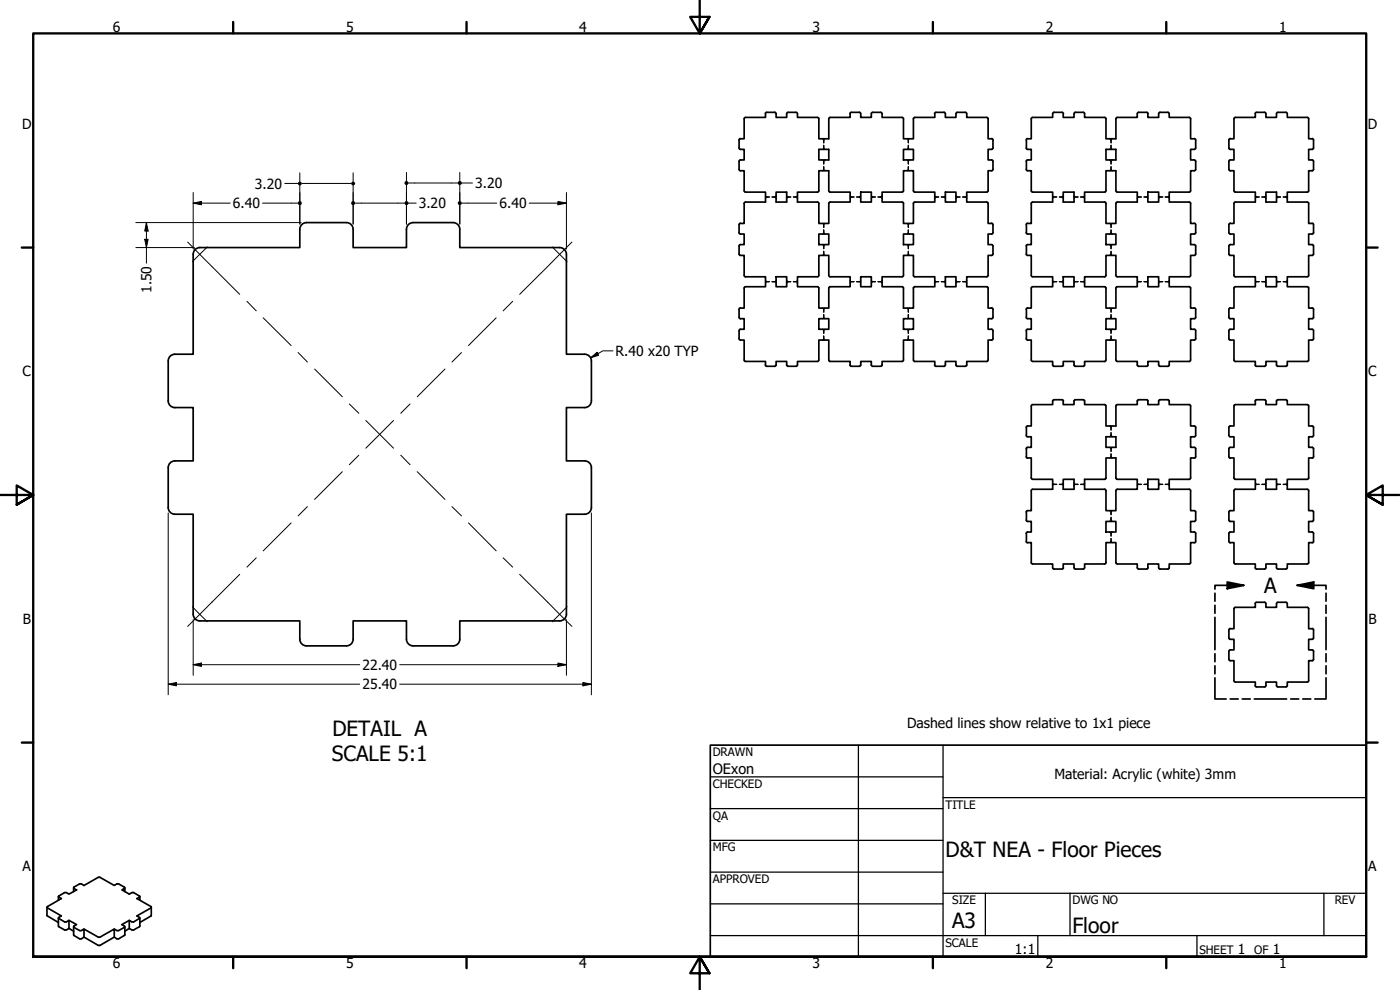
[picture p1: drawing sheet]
<svg xmlns="http://www.w3.org/2000/svg" width="420mm" height="297mm" viewBox="0 0 420 297" stroke-linecap="round" stroke-linejoin="round" font-family="sans-serif">
<!-- layer: Hidden (ANSI) -->
<g fill="none" stroke="#000" stroke-width=".38">
<path d="M229.7 58.7l.1 .2M229.8 59.4l-.1 .1M229.9 59l.2 .1M230.1 59.1h.8M230.1 59.1l-.2 .1M231.7 59.1h.8M232.5 59.1l.2 .1M232.7 59l-.2 .1M232.9 59.4v.1M232.9 58.7v.2M236.1 58.7l.1 .2M236.2 59.4l-.1 .1"/>
<path d="M236.3 59l.2 .1M236.5 59.1h.8M236.5 59.1l-.2 .1M238.1 59.1h.8M238.9 59.1l.2 .1M239.1 59l-.2 .1M239.3 59.4v.1M239.3 58.7v.2M246.8 48l.2 .1M246.8 41.6l.2 .1M247 51.2h-.2M247 44.8h-.2"/>
<path d="M247.1 48.2l.1 .2M247.1 41.8l.1 .2M247.2 42v.8M247.2 43.6v.8M247.2 48.4v.8M247.2 50v.8M247.2 50.8l.1 .2M247.2 44.4l.1 .2M247.2 50.8l-.1 .2M247.2 44.4l-.1 .2M247.3 41.8l-.1 .2M247.3 48.2l-.1 .2"/>
<path d="M247.5 51.2h.1M247.5 44.8h.1M247.6 41.6l-.1 .1M247.6 48l-.1 .1M255.1 58.7l.1 .2M255.2 59.4l-.1 .1M255.3 59l.2 .1M255.5 59.1h.8M255.5 59.1l-.2 .1M257.1 59.1h.8M257.9 59.1l.2 .1M258.1 59l-.2 .1"/>
<path d="M258.3 59.4v.1M258.3 58.7v.2M261.5 58.7l.1 .2M261.6 59.4l-.1 .1M261.7 59l.2 .1M261.9 59.1h.8M261.9 59.1l-.2 .1M263.5 59.1h.8M264.3 59.1l.2 .1M264.5 59l-.2 .1M264.7 59.4v.1M264.7 58.7v.2"/>
<path d="M272.2 48l.2 .1M272.2 41.6l.2 .1M272.4 51.2h-.2M272.4 44.8h-.2M272.5 48.2l.1 .2M272.5 41.8l.1 .2M272.6 42v.8M272.6 43.6v.8M272.6 48.4v.8M272.6 50v.8M272.6 50.8l.1 .2M272.6 44.4l.1 .2"/>
<path d="M272.6 50.8l-.1 .2M272.6 44.4l-.1 .2M272.7 41.8l-.1 .2M272.7 48.2l-.1 .2M272.9 51.2h.1M272.9 44.8h.1M273 41.6l-.1 .1M273 48l-.1 .1M280.5 58.7l.1 .2M280.6 59.4l-.1 .1M280.7 59l.2 .1M280.9 59.1h.8"/>
<path d="M280.9 59.1l-.2 .1M282.5 59.1h.8M283.3 59.1l.2 .1M283.5 59l-.2 .1M283.7 59.4v.1M283.7 58.7v.2M286.9 58.7l.1 .2M287 59.4l-.1 .1M287.1 59l.2 .1M287.3 59.1h.8M287.3 59.1l-.2 .1M288.9 59.1h.8"/>
<path d="M289.7 59.1l.2 .1M289.9 59l-.2 .1M290.1 59.4v.1M290.1 58.7v.2M315.9 58.7l.1 .2M316 59.4l-.1 .1M316.1 59l.2 .1M316.3 59.1h.8M316.3 59.1l-.2 .1M317.9 59.1h.8M318.7 59.1l.2 .1M318.9 59l-.2 .1"/>
<path d="M319 59.4l.1 .1M319.1 58.7l-.1 .2M322.3 58.7l.1 .2M322.4 59.4l-.1 .1M322.5 59l.2 .1M322.7 59.1h.8M322.7 59.1l-.2 .1M324.3 59.1h.8M325.1 59.1l.2 .1M325.3 59l-.2 .1M325.4 59.4l.1 .1M325.5 58.7l-.1 .2"/>
<path d="M333 48l.2 .1M333 41.6l.2 .1M333.2 51.2h-.2M333.2 44.8h-.2M333.3 48.2l.1 .2M333.3 41.8l.1 .2M333.4 42v.8M333.4 43.6v.8M333.4 48.4v.8M333.4 50v.8M333.4 50.8l.1 .2M333.4 44.4l.1 .2"/>
<path d="M333.4 50.8l-.1 .2M333.4 44.4l-.1 .2M333.5 41.8l-.1 .2M333.5 48.2l-.1 .2M333.6 44.8h.2M333.6 51.2h.2M333.8 41.6l-.2 .1M333.8 48l-.2 .1M341.3 58.7l.1 .2M341.4 59.4l-.1 .1M341.5 59l.2 .1M341.7 59.1h.8"/>
<path d="M341.7 59.1l-.2 .1M343.3 59.1h.8M344.1 59.1l.2 .1M344.3 59l-.2 .1M344.4 59.4l.1 .1M344.5 58.7l-.1 .2M347.7 58.7l.1 .2M347.8 59.4l-.1 .1M347.9 59l.2 .1M348.1 59.1h.8M348.1 59.1l-.2 .1M349.7 59.1h.8"/>
<path d="M350.5 59.1l.2 .1M350.7 59l-.2 .1M350.8 59.4l.1 .1M350.9 58.7l-.1 .2M376.7 58.7l.1 .2M376.8 59.4l-.1 .1M376.9 59l.2 .1M377.1 59.1h.8M377.1 59.1l-.2 .1M378.7 59.1h.8M379.5 59.1l.2 .1M379.7 59l-.2 .1"/>
<path d="M379.9 59.4v.1M379.9 58.7v.2M383.1 58.7l.1 .2M383.2 59.4l-.1 .1M383.3 59l.2 .1M383.5 59.1h.8M383.5 59.1l-.2 .1M385.1 59.1h.8M385.9 59.1l.2 .1M386.1 59l-.2 .1M386.2 59.4l.1 .1M386.3 58.7l-.1 .2"/>
<path d="M246.8 73.4l.2 .1M246.8 67l.2 .1M247 76.6h-.2M247 70.2h-.2M247.1 73.6l.1 .2M247.1 67.2l.1 .2M247.2 67.4v.8M247.2 69v.8M247.2 73.8v.8M247.2 75.4v.8M247.2 76.2l.1 .2M247.2 69.8l.1 .2"/>
<path d="M247.2 76.2l-.1 .2M247.2 69.8l-.1 .2M247.3 67.2l-.1 .2M247.3 73.6l-.1 .2M247.5 76.6h.1M247.5 70.2h.1M247.6 73.4l-.1 .1M247.6 67l-.1 .1M272.2 73.4l.2 .1M272.2 67l.2 .1M272.4 76.6h-.2M272.4 70.2h-.2"/>
<path d="M272.5 73.6l.1 .2M272.5 67.2l.1 .2M272.6 67.4v.8M272.6 69v.8M272.6 73.8v.8M272.6 75.4v.8M272.6 76.2l.1 .2M272.6 69.8l.1 .2M272.6 76.2l-.1 .2M272.6 69.8l-.1 .2M272.7 67.2l-.1 .2M272.7 73.6l-.1 .2"/>
<path d="M272.9 76.6h.1M272.9 70.2h.1M273 67l-.1 .1M273 73.4l-.1 .1M333 73.4l.2 .1M333 67l.2 .1M333.2 76.6h-.2M333.2 70.2h-.2M333.3 73.6l.1 .2M333.3 67.2l.1 .2M333.4 67.4v.8M333.4 69v.8"/>
<path d="M333.4 73.8v.8M333.4 75.4v.8M333.4 76.2l.1 .2M333.4 69.8l.1 .2M333.4 76.2l-.1 .2M333.4 69.8l-.1 .2M333.5 67.2l-.1 .2M333.5 73.6l-.1 .2M333.6 76.6h.2M333.6 70.2h.2M333.8 67l-.2 .1M333.8 73.4l-.2 .1"/>
<path d="M229.7 84.1l.1 .2M229.8 84.8l-.1 .1M229.9 84.4l.2 .1M230.1 84.5h.8M230.1 84.5l-.2 .1M231.7 84.5h.8M232.5 84.5l.2 .1M232.7 84.4l-.2 .1M232.9 84.8v.1M232.9 84.1v.2M236.1 84.1l.1 .2M236.2 84.8l-.1 .1"/>
<path d="M236.3 84.4l.2 .1M236.5 84.5h.8M236.5 84.5l-.2 .1M238.1 84.5h.8M238.9 84.5l.2 .1M239.1 84.4l-.2 .1M239.3 84.8v.1M239.3 84.1v.2M246.8 98.8l.2 .1M246.8 92.4l.2 .1M247 95.6h-.2M247.1 99l.1 .2"/>
<path d="M247.1 92.6l.1 .2M247.2 95.2l.1 .2M247.2 92.8v.8M247.2 94.4v.8M247.2 99.2v.8M247.2 95.2l-.1 .2M247.3 92.6l-.1 .2M247.3 99l-.1 .2M247.5 95.6h.1M247.6 98.8l-.1 .1M247.6 92.4l-.1 .1M255.1 84.1l.1 .2"/>
<path d="M255.2 84.8l-.1 .1M255.3 84.4l.2 .1M255.5 84.5h.8M255.5 84.5l-.2 .1M257.1 84.5h.8M257.9 84.5l.2 .1M258.1 84.4l-.2 .1M258.3 84.8v.1M258.3 84.1v.2M261.5 84.1l.1 .2M261.6 84.8l-.1 .1M261.7 84.4l.2 .1"/>
<path d="M261.9 84.5h.8M261.9 84.5l-.2 .1M263.5 84.5h.8M264.3 84.5l.2 .1M264.5 84.4l-.2 .1M264.7 84.8v.1M264.7 84.1v.2M272.2 98.8l.2 .1M272.2 92.4l.2 .1M272.4 95.6h-.2M272.5 99l.1 .2M272.5 92.6l.1 .2"/>
<path d="M272.6 95.2l.1 .2M272.6 92.8v.8M272.6 94.4v.8M272.6 99.2v.8M272.6 95.2l-.1 .2M272.7 92.6l-.1 .2M272.7 99l-.1 .2M272.9 95.6h.1M273 92.4l-.1 .1M273 98.8l-.1 .1M280.5 84.1l.1 .2M280.6 84.8l-.1 .1"/>
<path d="M280.7 84.4l.2 .1M280.9 84.5h.8M280.9 84.5l-.2 .1M282.5 84.5h.8M283.3 84.5l.2 .1M283.5 84.4l-.2 .1M283.7 84.8v.1M283.7 84.1v.2M286.9 84.1l.1 .2M287 84.8l-.1 .1M287.1 84.4l.2 .1M287.3 84.5h.8"/>
<path d="M287.3 84.5l-.2 .1M288.9 84.5h.8M289.7 84.5l.2 .1M289.9 84.4l-.2 .1M290.1 84.8v.1M290.1 84.1v.2M315.9 84.1l.1 .2M316 84.8l-.1 .1M316.1 84.4l.2 .1M316.3 84.5h.8M316.3 84.5l-.2 .1M317.9 84.5h.8"/>
<path d="M318.7 84.5l.2 .1M318.9 84.4l-.2 .1M319 84.8l.1 .1M319.1 84.1l-.1 .2M322.3 84.1l.1 .2M322.4 84.8l-.1 .1M322.5 84.4l.2 .1M322.7 84.5h.8M322.7 84.5l-.2 .1M324.3 84.5h.8M325.1 84.5l.2 .1M325.3 84.4l-.2 .1"/>
<path d="M325.4 84.8l.1 .1M325.5 84.1l-.1 .2M333 98.8l.2 .1M333 92.4l.2 .1M333.2 95.6h-.2M333.3 99l.1 .2M333.3 92.6l.1 .2M333.4 92.8v.8M333.4 94.4v.8M333.4 99.2v.8M333.4 95.2l.1 .2M333.4 95.2l-.1 .2"/>
<path d="M333.5 92.6l-.1 .2M333.5 99l-.1 .2M333.6 95.6h.2M333.8 92.4l-.2 .1M333.8 98.8l-.2 .1M341.3 84.1l.1 .2M341.4 84.8l-.1 .1M341.5 84.4l.2 .1M341.7 84.5h.8M341.7 84.5l-.2 .1M343.3 84.5h.8M344.1 84.5l.2 .1"/>
<path d="M344.3 84.4l-.2 .1M344.4 84.8l.1 .1M344.5 84.1l-.1 .2M347.7 84.1l.1 .2M347.8 84.8l-.1 .1M347.9 84.4l.2 .1M348.1 84.5h.8M348.1 84.5l-.2 .1M349.7 84.5h.8M350.5 84.5l.2 .1M350.7 84.4l-.2 .1M350.8 84.8l.1 .1"/>
<path d="M350.9 84.1l-.1 .2M376.7 84.1l.1 .2M376.8 84.8l-.1 .1M376.9 84.4l.2 .1M377.1 84.5l-.2 .1M377.1 84.5h.8M378.7 84.5h.8M379.5 84.5l.2 .1M379.7 84.4l-.2 .1M379.9 84.8v.1M379.9 84.1v.2M383.1 84.1l.1 .2"/>
<path d="M383.2 84.8l-.1 .1M383.3 84.4l.2 .1M383.5 84.5l-.2 .1M383.5 84.5h.8M385.1 84.5h.8M385.9 84.5l.2 .1M386.1 84.4l-.2 .1M386.2 84.8l.1 .1M386.3 84.1l-.1 .2M247 102h-.2M247.2 101.6l.1 .2M247.2 100.8v.8"/>
<path d="M247.2 101.6l-.1 .2M247.5 102h.1M272.4 102h-.2M272.6 101.6l.1 .2M272.6 100.8v.8M272.6 101.6l-.1 .2M272.9 102h.1M333.2 102h-.2M333.4 100.8v.8M333.4 101.6l.1 .2M333.4 101.6l-.1 .2M333.6 102h.2"/>
<path d="M333 127.8l.2 .1M333 134.2l.2 .1M333.2 137.3l-.2 .1M333.2 130.9l-.2 .1M333.3 128l.1 .2M333.3 134.4l.1 .2M333.4 128.2v.8M333.4 129.8v.8M333.4 134.6v.8M333.4 136.2v.8M333.4 137l-.1 .2M333.4 130.6l-.1 .2"/>
<path d="M333.4 130.6l.1 .2M333.4 137l.1 .2M333.5 128l-.1 .2M333.5 134.4l-.1 .2M333.6 130.9l.2 .1M333.6 137.3l.2 .1M333.8 127.8l-.2 .1M333.8 134.2l-.2 .1M315.9 144.9l.1 .2M316 145.5l-.1 .2M316.1 145.3h.2M316.3 145.3h.8"/>
<path d="M316.3 145.3l-.2 .1M317.9 145.3h.8M318.7 145.3l.2 .1M318.9 145.3h-.2M319 145.5l.1 .2M319.1 144.9l-.1 .2M322.3 144.9l.1 .2M322.4 145.5l-.1 .2M322.5 145.3h.2M322.7 145.3h.8M322.7 145.3l-.2 .1M324.3 145.3h.8"/>
<path d="M325.1 145.3l.2 .1M325.3 145.3h-.2M325.4 145.5l.1 .2M325.5 144.9l-.1 .2M333 159.6l.2 .1M333 153.2l.2 .1M333.2 156.3l-.2 .1M333.3 159.8l.1 .2M333.3 153.4l.1 .2M333.4 156l-.1 .2M333.4 153.6v.8M333.4 155.2v.8"/>
<path d="M333.4 156l.1 .2M333.5 153.4l-.1 .2M333.5 159.8l-.1 .2M333.6 156.3l.2 .1M333.8 153.2l-.2 .1M333.8 159.6l-.2 .1M341.3 144.9l.1 .2M341.4 145.5l-.1 .2M341.5 145.3h.2M341.7 145.3h.8M341.7 145.3l-.2 .1M343.3 145.3h.8"/>
<path d="M344.1 145.3l.2 .1M344.3 145.3h-.2M344.4 145.5l.1 .2M344.5 144.9l-.1 .2M347.7 144.9l.1 .2M347.8 145.5l-.1 .2M347.9 145.3h.2M348.1 145.3h.8M348.1 145.3l-.2 .1M349.7 145.3h.8M350.5 145.3l.2 .1M350.7 145.3h-.2"/>
<path d="M350.8 145.5l.1 .2M350.9 144.9l-.1 .2M376.7 144.9l.1 .2M376.8 145.5l-.1 .2M376.9 145.3h.2M377.1 145.3l-.2 .1M377.1 145.3h.8M378.7 145.3h.8M379.5 145.3l.2 .1M379.7 145.3h-.2M379.9 145.5v.2M379.9 144.9v.2"/>
<path d="M383.1 144.9l.1 .2M383.2 145.5l-.1 .2M383.3 145.3h.2M383.5 145.3l-.2 .1M383.5 145.3h.8M385.1 145.3h.8M385.9 145.3l.2 .1M386.1 145.3h-.2M386.2 145.5l.1 .2M386.3 144.9l-.1 .2M333.2 162.7l-.2 .1M333.4 162.4l-.1 .2"/>
<path d="M333.4 160v.8M333.4 161.6v.8M333.4 162.4l.1 .2M333.6 162.7l.2 .1"/>
</g>
<!-- layer: Visible (ANSI) -->
<g fill="none" stroke="#000" stroke-width=".51">
<path d="M229.7 34.1v1.1l-6.2 .1-.2 .3v6h-1.1M236.5 33.7l-.4 .2v1.3h-3.2v-1.3l-.4-.2h-2.4l-.4 .4M236.5 33.7l2.6 .1 .2 .3v1.1h6M245.3 35.2l.4 .4v6h3v-6l.4-.4M255.1 34.1v1.1h-6M255.5 33.7l-.4 .4M255.5 33.7h2.4M257.9 33.7l.4 .2v1.3h3.2v-1.1l.2-.3 2.6-.1M264.3 33.7l.4 .2v1.3h6l.4 .2v6.2h3v-6l.2-.3 6.2-.1v-1.1M287.3 33.7l-.4 .2v1.3h-3.2v-1.3l-.4-.2h-2.4l-.4 .4M287.3 33.7l2.6 .1 .2 1.4 6.2 .1 .2 .3v6h1.1M319.2 34.1l-.5-.4h-2.4l-.4 .4v1.1l-6.2 .1-.2 .3v6h-1.1"/>
<path d="M322.7 33.7l2.6 .1 .2 .3v1.1h6M322.7 33.7l-.3 .2-.1 1.3h-3.2v-1.1M331.5 35.2l.4 .4v6h3v-6l.4-.4M341.7 33.7h2.4M341.7 33.7l-.3 .2-.1 1.3h-6M344.1 33.7l.5 .4M350.5 33.7l.3 .2 .1 1.3h6l.4 .2v6.2h1.1M350.5 33.7l-2.6 .1-.2 .3v1.1h-3.2v-1.1M379.5 33.7l.4 .2v1.3h3.2v-1.1l.2-.3 2.6-.1M379.5 33.7l-2.6 .1-.2 .3v1.1l-6.2 .1-.2 .3v6h-1.1M385.9 33.7l.4 .2v1.3h6l.4 .2v6.2h1.1M221.8 48.4v2.4"/>
<path d="M221.8 50.8l.4 .4M222.2 44.8h1.1v3.2h-1.1M222.2 51.2h1.1v6M222.2 41.6l-.4 .4v2.4l.4 .4M222.2 48l-.4 .4M223.3 57.2l.4 .4h6v3h-6l-.4 .4M232.9 57.6h3.2v3h-3.2zM245.3 57.6h-6v3h6M245.7 44.8h3v3.2h-3zM245.7 57.2v-6h3v6M245.7 57.2l-.4 .4M248.7 57.2l.4 .4"/>
<path d="M249.1 57.6h6v3h-6M258.3 57.6h3.2v3h-3.2zM271.1 44.8h3v3.2h-3zM271.1 57.2v-6h3v6M271.1 57.2l-.4 .4h-6v3h6l.4 .4M274.1 57.2l.4 .4h6v3h-6l-.4 .4M283.7 57.6h3.2v3h-3.2zM296.5 57.2l-.4 .4h-6v3h6l.4 .4M297.6 48l.4 .4M297.6 41.6l.4 .4v2.4l-.4 .4M297.6 51.2h-1.1v6M297.6 44.8h-1.1v3.2h1.1"/>
<path d="M298 48.4v2.4M298 50.8l-.4 .4M308 44.4l.4 .4M308 50.8l.4 .4M308 42v2.4M308 48.4v2.4M308.4 41.6l-.4 .4M308.4 48l-.4 .4M308.4 44.8h1.1v3.2h-1.1M308.4 51.2h1.1v6M309.5 57.2l.4 .4h6v3h-6l-.4 .4M319.1 57.6h3.2v3h-3.2z"/>
<path d="M331.5 57.6h-6v3h6M331.9 44.8h3v3.2h-3zM331.9 57.2v-6h3v6M331.9 57.2l-.4 .4M334.9 57.2l.4 .4M335.3 57.6h6v3h-6M344.5 57.6h3.2v3h-3.2zM357.3 57.2l-.4 .4h-6v3h6l.4 .4M358.4 41.6l.4 .4v2.4l-.2 .4h-1.3v3.2h1.3l.2 .4M358.8 48.4v2.4M358.8 50.8l-.2 .4h-1.3v6M368.8 48.4v2.4"/>
<path d="M368.8 50.8l.2 .4h1.3v6M369.2 41.6l-.4 .4v2.4l.4 .4h1.1v3.2h-1.1l-.4 .4M370.3 57.2l.4 .4h6v3h-6l-.4 .4M379.9 57.6h3.2v3h-3.2zM392.7 57.2l-.4 .4h-6v3h6l.4 .4M393.8 41.6l.4 .4v2.4l-.4 .4h-1.1v3.2h1.3l.2 .4M394.2 48.4v2.4M394.2 50.8l-.2 .4h-1.3v6M103.9 66.8h-11.9a2 2 0 0 0-2 2v5.5h-30.1a2 2 0 0 0-1.9 2v30h-5.5M104 66.8a2 2 0 0 1 2 2v5.5h16v-5.5a2 2 0 0 1 2-2h12a2 2 0 0 1 2 2v5.5h30a2 2 0 0 1 2 2v30h5.5M221.8 67.4v2.4M221.8 69.8l.4 .4"/>
<path d="M222.2 76.6h1.1v6l.2 .4h6.2v3h-6l-.3 .2-.1 6.2h-1.1M222.2 70.2h1.1v3.2h-1.1M222.2 67l-.4 .4M222.2 73.4l-.4 .4v2.4l.4 .4M223.3 61v6h-1.1M245.3 60.6l.4 .4M245.7 61v6h3v-6M245.7 70.2h3v3.2h-3zM249.1 60.6l-.4 .4M271.1 76.6h3v6l.2 .4h6.2v3h-6l-.3 .2-.1 6.2h-3v-6l-.2-.3-6.2-.1v-3h6l.4-.2zM271.1 70.2h3v3.2h-3zM271.1 61v6h3v-6"/>
<path d="M296.5 61v6h1.1M297.6 73.4l.4 .4v2.4l-.4 .4M297.6 67l.4 .4M297.6 76.6h-1.1v6l-.2 .4h-6.2v3h6l.4 .2v6.2h1.1M297.6 70.2h-1.1v3.2h1.1M298 67.4v2.4M298 69.8l-.4 .4M308 69.8l.4 .4M308 76.2l.4 .4M308 67.4v2.4M308 73.8v2.4M308.4 67l-.4 .4"/>
<path d="M308.4 73.4l-.4 .4M308.4 76.6h1.1v6l.2 .4h6.2v3h-6l-.3 .2-.1 6.2h-1.1M308.4 70.2h1.1v3.2h-1.1M309.5 61v6h-1.1M331.5 60.6l.4 .4M331.9 61v6h3v-6M331.9 70.2h3v3.2h-3zM335.3 60.6l-.4 .4M357.3 61v6h1.1M358.4 67l.4 .4M358.8 67.4v2.4M358.8 69.8l-.2 .4h-1.3v3.2h1.1l.4 .2v2.6l-.2 .4h-1.3v6.2l-.4 .2h-6v3h6l.4 .2v6.2h1.1"/>
<path d="M368.8 67.4v2.4M368.8 69.8l.2 .4h1.3v3.2h-1.1l-.3 .2-.1 2.6 .4 .4h1.1l.1 6.2 .3 .2h6v3h-6l-.3 .2-.1 6.2h-1.1M369.2 67l-.4 .4M370.3 61v6h-1.1M392.7 61v6h1.1M393.8 67l.4 .4M394.2 67.4v2.4M394.2 69.8l-.4 .4h-1.1v3.2h1.1l.4 .2v2.6l-.4 .4h-1.1v6.2l-.4 .2h-6v3h6l.4 .2v6.2h1.1M221.8 99.2v2.4M222.2 95.6h1.1v3.2h-1.1M222.2 92.4l-.4 .4v2.4l.4 .4M222.2 98.8l-.4 .4"/>
<path d="M232.9 83h3.2v3h-3.2zM245.3 83h-6v3h6M245.3 83l.4-.4v-6h3v6l.4 .4M245.3 86l.4 .4v6h3v-6l.4-.4M245.7 95.6h3v3.2h-3zM249.1 83h6v3h-6M258.3 83h3.2v3h-3.2zM271.1 95.6h3v3.2h-3zM283.7 83h3.2v3h-3.2zM297.6 98.8l.4 .4M297.6 92.4l.4 .4v2.4l-.4 .4M297.6 95.6h-1.1v3.2h1.1"/>
<path d="M298 99.2v2.4M308 95.2l.4 .4M308 92.8v2.4M308 99.2v2.4M308.4 98.8l-.4 .4M308.4 92.4l-.4 .4M308.4 95.6h1.1v3.2h-1.1M319.1 83h3.2v3h-3.2zM331.5 83l.4-.4v-6h3v6l.4 .4M331.5 86l.4 .4v6h3v-6l.4-.4M331.5 83h-6v3h6M331.9 95.6h3v3.2h-3z"/>
<path d="M335.3 83h6v3h-6M344.5 83h3.2v3h-3.2zM358.4 92.4l.4 .4v2.4l-.2 .4h-1.3v3.2h1.3l.2 .4M358.8 99.2v2.4M368.8 99.2v2.4M369.2 92.4l-.4 .4v2.4l.4 .4h1.1v3.2h-1.1l-.4 .4M379.9 83h3.2v3h-3.2zM393.8 92.4l.4 .4v2.4l-.4 .4h-1.1v3.2h1.3l.2 .4M394.2 99.2v2.4M50.5 108.3v12M52.5 106.3a2 2 0 0 0-2 2M175.5 106.3a2 2 0 0 1 2 2"/>
<path d="M177.5 108.3v12M221.8 101.6l.4 .4M222.2 102h1.1v6M223.3 108l.4 .4h6v1.1M229.7 109.5l.4 .4h2.4l.4-.4M232.9 109.5v-1.1h3.2v1.1M236.1 109.5l.4 .4M239.3 109.5l-.4 .4h-2.4M245.3 108.4h-6v1.1M245.7 108v-6h3v6M245.7 108l-.4 .4M248.7 108l.4 .4"/>
<path d="M249.1 108.4h6v1.1M255.1 109.5l.4 .4M255.5 109.9h2.4M258.3 109.5v-1.1h3.2v1.1M258.3 109.5l-.4 .4M261.5 109.5l.4 .4h2.4M264.7 109.5l-.4 .4M271.1 108v-6h3v6M271.1 108l-.4 .4h-6v1.1M274.1 108l.4 .4h6v1.1M280.5 109.5l.4 .4h2.4l.4-.4M283.7 109.5v-1.1h3.2v1.1"/>
<path d="M286.9 109.5l.4 .4M290.1 109.5l-.4 .4h-2.4M296.5 108l-.4 .4h-6v1.1M297.6 102h-1.1v6M298 101.6l-.4 .4M308 101.6l.4 .4M308.4 102h1.1v6M309.5 108l.4 .4h6v1.1M315.9 109.5l.4 .4h2.4l.5-.4M319.1 109.5v-1.1h3.2v1.1M322.3 109.5l.4 .4M322.7 119.9l2.6 .1 .2 .4v1h6"/>
<path d="M322.7 119.9l-.3 .2-.1 1.3h-3.2v-1.1M325.5 109.5l-.4 .4h-2.4M331.5 108.4h-6v1.1M331.9 108v-6h3v6M331.9 108l-.4 .4M334.9 108l.4 .4M335.3 108.4h6v1.1M341.3 109.5l.4 .4M341.7 119.9h2.4M341.7 109.9h2.4M341.7 119.9l-.3 .2-.1 1.3h-6M344.1 119.9l.5 .5"/>
<path d="M344.5 109.5v-1.1h3.2v1.1M344.6 109.5l-.5 .4M347.7 109.5l.4 .4h2.4M350.5 119.9l.4 .4v1.1h6l.4 .2v6.2h1.1l.4 .4v2.6l-1.5 .2v3.2h1.1l.4 .2v2.6M350.5 119.9l-2.6 .1-.2 .4v1h-3.2v-1.1M350.9 109.5l-.4 .4M357.3 108l-.4 .4h-6v1.1M358.8 101.6l-.2 .4h-1.3v6M368.8 101.6l.2 .4h1.3v6M370.3 108l.4 .4h6v1.1M376.7 109.5l.4 .4h2.4M379.5 119.9l.4 .4v1.1h3.2v-1l.2-.4 2.6-.1"/>
<path d="M379.5 119.9l-2.6 .1-.2 1.4h-6l-.3 .2-.1 6.2h-1.1l-.4 .4 .1 2.6 .3 .2h1.1v3.2h-1.1l-.3 .2-.1 2.6M379.9 109.5v-1.1h3.2v1.1M379.9 109.5l-.4 .4M383.1 109.5l.4 .4h2.4M385.9 119.9l.4 .4v1.1h6l.4 .2v6.2h1.1l.4 .4v2.6l-.4 .2h-1.1v3.2h1.1l.4 .2v2.6M386.3 109.5l-.4 .4M392.7 108l-.4 .4h-6v1.1M394.2 101.6l-.2 .4h-1.3v6M50.5 120.3a2 2 0 0 0 2 2M52.5 122.3h5.5v16h-5.5M52.5 138.3a2 2 0 0 0-2 2v12a2 2 0 0 0 2 2M175.5 122.3h-5.5v16h5.5"/>
<path d="M175.5 138.3a2 2 0 0 1 2 2v12a2 2 0 0 1-2 2M177.5 120.3a2 2 0 0 1-2 2M308 130.6l.4 .4M308 137.1l.4 .4M308 128.2v2.4M308 134.6v2.4M308.4 127.8l-.4 .4M308.4 134.2l-.4 .4M308.4 131h1.1v3.2h-1.1M308.4 137.4h1.1v6M319.2 120.4l-.5-.5h-2.4l-.4 .5v1l-6.2 .1-.2 .3v6h-1.1M331.9 131h3v3.2h-3z"/>
<path d="M335.3 121.4l-.4 .4v6h-3v-6l-.4-.4M358.4 137.4h-1.1v6M358.8 137.1l-.4 .4M368.8 137.1l.4 .4M369.2 137.4h1.1v6M393.8 137.4h-1.1v6M394.2 137.1l-.4 .4M52.5 154.3h5.5v30M175.5 154.3h-5.5v30M308 156l.4 .4M308 153.6v2.4M308.4 153.2l-.4 .4"/>
<path d="M308.4 159.6l-.4 .4M308.4 156.4h1.1v3.2h-1.1M309.5 143.4l.4 .4h6v3l-6.2 .1-.2 .3v6h-1.1M319.1 143.8h3.2v3h-3.2zM331.5 143.8h-6v3h6M331.9 143.4v-6h3v6M331.9 156.4h3v3.2h-3zM331.9 143.4l-.4 .4M334.9 143.4l.4 .4M335.3 146.8l-.4 .4v6h-3v-6l-.4-.4M335.3 143.8h6v3h-6M344.5 143.8h3.2v3h-3.2z"/>
<path d="M357.3 143.4l-.4 .4h-6v3l6.2 .1 .2 .3v6l1.3 .1 .2 .3M358.8 153.6v2.4M358.8 156l-.2 .4h-1.3v3.2h1.1l.4 .4v2.5l-.4 .4M368.8 153.6v2.4M368.8 156l.2 .4h1.3v3.2h-1.1l-.4 .4v2.4l.4 .5M370.3 143.4l.4 .4h6v3l-6.2 .1-.2 .3v6h-1.1l-.4 .4M379.9 143.8h3.2v3h-3.2zM392.7 143.4l-.4 .4h-6v3l6.2 .1 .2 .3v6l1.3 .1 .2 .3M394.2 153.6v2.4M394.2 156l-.4 .4h-1.1v3.2h1.1l.4 .4v2.5l-.4 .4M308 162.5l.4 .4M308 160v2.4"/>
<path d="M308.4 162.8h1.1v6l.2 .4h6.2l.1 1.3 .3 .2h2.4l.5-.4M319.1 170.3v-1.1h3.2l.1 1.3 .3 .2M331.5 169.2l.4-.4v-6h3v6l.4 .4M331.5 169.2h-6v1.1l-.2 .4h-2.6M335.3 169.2h6l.1 1.3 .3 .2M341.7 170.7h2.4M344.5 170.3v-1.1h3.2v1.1l.2 .4h2.6M344.6 170.3l-.5 .4M358.4 162.8h-1.1v6.2l-.4 .2h-6l-.1 1.3-.3 .2M369.2 162.8h1.1v6l.2 .4h6.2l.2 1.5h2.6M379.5 170.7l.4-.2v-1.3h3.2l.2 1.5h2.6M393.8 162.8h-1.1v6.2l-.4 .2h-6v1.3l-.4 .2"/>
<path d="M58 184.3a2 2 0 0 0 2 2h30v5.5M90 191.8a2 2 0 0 0 2 2h11.9M106 191.8a2 2 0 0 1-2 2M106 191.8v-5.5h16v5.5M122 191.8a2 2 0 0 0 2 2h12a2 2 0 0 0 2-2M170 184.3a2 2 0 0 1-2 2h-30v5.5M368.8 195.4l.1 2.6 .3 .2h1.1v6l.2 .4h6.2l.2 1.5h2.6M368.8 191.4l.2 .4h1.3v3.2h-1.1l-.4 .4M369.2 188.6l-.4 .4v2.4M379.5 180.7l.4 .2v1.3h3.2v-1.1l.2-.3 2.6-.1M379.5 180.7l-2.6 .1-.2 .3v1.1l-6.2 .1-.2 .3v6h-1.1M385.9 180.7l.4 .2v1.3h6l.4 .2v6.2h1.1"/>
<path d="M393.8 188.6l.4 .4v2.4M394.2 195.4v2.6l-.4 .2h-1.1v6.2l-.4 .2h-6v1.3l-.4 .2M394.2 191.4l-.4 .4h-1.1v3.2l1.3 .1 .2 .3M385.9 206.1h-2.6l-.2-.4v-1.1h-3.2v1.3l-.4 .2M14.1 272.2v2.5l3.4 2.1M17.5 275.4l.2 2.7 1.7 .9h.5l.8-.4 1.4 .8M17.5 269v1.1M20.7 278.6v-2.5l-1.1 .6-1.9-1.1v-.3l.7-.5-4.3-2.6 4.3-2.6-.9-.6 1.9-1.2h.5l.8 .5 2.3-1.3-.8-.4v-.4l2-1 1 .5 4.6-2.6 4.5 2.6 1.1-.5 1.9 1v.4l-.7 .4 2.2 1.3 .8-.5h.5l1.9 1.2-.9 .6 4.2 2.4v.4l-4.2 2.4 .7 .5v.3l-1.9 1.1-1.1-.6v2.5M20.7 276.1l2.3 1.3-.8 .5v.3l2 1.1 1-.5v2.4M22.1 278.1l.1 2.6 2 1 1-.5 4.6 2.5 4.5-2.5 1.1 .5 1.9-1 .2-2.6M22.1 266.4v1.1M25.2 278.8l4.6 2.4 4.5-2.4v2.4"/>
<path d="M37.5 266.4v1.1M38.8 276.1l-2.2 1.3 .7 .5v.3l-1.9 1.1-1.1-.5M42 275.4l-.2 2.7-1.7 .9h-.5l-.8-.4-1.3 .8M42 269v1.1M45.4 272.2l-.1 2.6-3.3 2"/>
</g>
<!-- layer: Detail Boundary (ANSI) -->
<g fill="none" stroke="#000" stroke-width=".51">
<path d="M364.6 178v2.4M368.3 174.6l5 1-5 1zM373.3 175.6h-8.7v1.2M389.3 175.6l5-1v2zM389.3 175.6h8.7v1.2M398 178v2.4M364.6 181.6v2.4M364.6 185.2v9.7M364.6 196.1v2.5M364.6 199.8v2.4M398 181.6v2.4M398 185.2v9.7"/>
<path d="M398 196.1v2.5M398 199.8v2.4M364.6 203.4v6.3h3.4M369.2 209.7h2.4M372.8 209.7h2.4M376.4 209.7h9.7M387.3 209.7h2.5M391 209.7h2.4M398 203.4v6.3h-3.4"/>
</g>
<path d="M368.3 174.6l5 1-5 1zM389.3 175.6l5-1v2z" fill="#000"/>
<!-- layer: Border (ANSI) -->
<g fill="none" stroke="#000" stroke-width=".7">
<path d="M70 6.6v3.4M140 6.6v3.4M210 0v10l-2.9-4.9h5.8l-2.9 4.9 2.9-4.9M280 6.6v3.4M350 6.6v3.4M6.5 74.3h3.5M410 74.3h3.4M0 148.5h10l-5-2.8v5.7l5-2.9-5 2.9M420 148.5h-10l5-2.8v5.7l-5-2.9 5 2.9M6.5 222.8h3.5M410 222.8h3.4M10 287.1v-277.1h400v277.1h-400h400"/>
<path d="M70 287.1v3.4M140 287.1v3.4M212.9 292l-2.9-4.9 2.9 4.9h-5.8l2.9-4.9v9.9M280 287.1v3.4M350 287.1v3.4"/>
</g>
<!-- layer: Title (ANSI) -->
<g fill="none" stroke="#000" stroke-width=".38">
<path d="M213.2 233.1h69.8M257.6 223.6v63.5M283 239.3h127M283 223.6v63.5M213.2 242.6h69.8M213.2 252.1h69.8M213.2 261.7h69.8M213.2 271.2h69.8M283 268h127M295.7 268v12.7M321.1 268v12.7M397.3 268v12.7"/>
<path d="M213.2 280.7h196.8M311.5 280.7v6.4M359.2 280.7v6.4"/>
</g>
<path d="M213.2 223.6h196.8v63.5h-196.8z" fill="none" stroke="#000" stroke-width=".51"/>
<!-- layer: Center Mark (ANSI) -->
<path d="M62.2 74.1l-4.5 4.4M165.7 74.1l4.5 4.4M57.7 182l4.5 4.5M170.2 182l-4.5 4.5" fill="none" stroke="#000" stroke-width=".3"/>
<!-- layer: Centerline (ANSI) -->
<g fill="none" stroke="#000" stroke-width=".3">
<path d="M56.3 72.6l15.6 15.7M171.6 72.6l-15.6 15.7M74.1 90.4l2.8 2.9M79 95.4l8.4 8.3M148.9 95.4l-8.3 8.3M153.9 90.4l-2.9 2.9M89.5 105.8l2.8 2.8M94.4 110.7l8.3 8.3M133.5 110.7l-8.3 8.3M138.5 105.8l-2.9 2.8M104.8 121.2l2.9 2.8M107.7 136.6l-2.9 2.8"/>
<path d="M109.8 126.2l8.3 8.3M118.1 126.2l-8.3 8.3M120.3 136.6l2.8 2.8M123.1 121.2l-2.8 2.8M87.4 156.9l-8.4 8.4M92.3 152l-2.8 2.8M102.7 141.5l-8.3 8.3M125.2 141.5l8.3 8.3M135.6 152l2.9 2.8M140.6 156.9l8.3 8.4M71.9 172.3l-15.6 15.6M76.9 167.4l-2.8 2.8"/>
<path d="M151 167.4l2.9 2.8M156 172.3l15.6 15.6"/>
</g>
<!-- layer: Dimension (ANSI) -->
<g fill="none" stroke="#000" stroke-width=".3">
<path d="M58 57.8v16.4M85.5 55h4.5M90 51.9v15.3M90.6 55h14.7M106 51.9v15.3M122 51.7v15.5M122.6 54.9h14.8M138 54.9h3.8M138 51.7v15.5M170 57.8v16.4M40.8 66.8h49.6M40.8 74.3h17"/>
<path d="M43.4 71.8h1l-.5 2.5zM43.9 66.8l.5 2.5h-1zM43.9 66.8v12.2M58 60.9l2.5-.5v1.1zM58 60.9h11.1M58 74.5v.2M58.1 74.3h.3M78.8 60.9h10.5M106.6 60.9h14.7M122 60.9h2.9M138.6 60.9h10.5M158.8 60.9h11.2"/>
<path d="M167.4 60.4l2.6 .5-2.6 .6zM170 74.5v.2M177.2 107.4l2-1.7 .4 .9zM184 105.3h-3.1l-3.7 2.1M50.5 153.9v54.6M177.5 153.9v54.6M58 199.4l2.5-.5v1zM58 185.9v.3M58 186.4v16.2M58 199.4h49.9M120 199.4h50M167.4 198.9l2.6 .5-2.6 .5z"/>
<path d="M170 185.9v.3M170 186.4v16.2M50.5 205.3l2.5-.5v1zM50.5 205.3h57.4M120 205.3h57.5M174.9 204.8l2.6 .5-2.6 .5z"/>
</g>
<g fill="#000">
<path d="M43.4 71.8h1l-.5 2.5zM43.9 66.8l.5 2.5h-1zM58 60.9l2.5-.5v1.1zM167.4 60.4l2.6 .5-2.6 .6zM177.2 107.4l2-1.7 .4 .9zM58 199.4l2.5-.5v1zM167.4 198.9l2.6 .5-2.6 .5zM50.5 205.3l2.5-.5v1zM174.9 204.8l2.6 .5-2.6 .5z"/>
<circle cx="90" cy="55.1" r=".62"/>
<circle cx="106" cy="55.1" r=".62"/>
<circle cx="122" cy="54.9" r=".63"/>
<circle cx="138" cy="54.9" r=".63"/>
<circle cx="90" cy="60.9" r=".63"/>
<circle cx="106" cy="60.9" r=".63"/>
<circle cx="122" cy="60.9" r=".63"/>
<circle cx="138" cy="60.9" r=".63"/>
</g>
<g font-size="6.3">
<text x="379.3" y="177.9">A</text>
<text x="99.8" y="220.8">DETAIL A</text>
<text x="99.6" y="228.3">SCALE 5:1</text>
<text x="283.8" y="257">D&amp;T NEA - Floor Pieces</text>
<text x="285.8" y="278.6">A3</text>
<text x="321.9" y="279.8">Floor</text>
</g>
<text font-size="4.3" x="213.9" y="232.2">OExon</text>
<g font-size="4.2">
<text x="33.8" y="9.6">6</text>
<text x="103.9" y="9.6">5</text>
<text x="173.9" y="9.6">4</text>
<text x="243.8" y="9.6">3</text>
<text x="313.9" y="9.6">2</text>
<text x="383.9" y="9.6">1</text>
<text x="6.7" y="38.7">D</text>
<text x="410.5" y="38.7">D</text>
<text x="76.5" y="56.6">3.20</text>
<text x="142.6" y="56.4">3.20</text>
<text x="69.9" y="62.5">6.40</text>
<text x="125.7" y="62.5">3.20</text>
<text x="149.9" y="62.5">6.40</text>
<text x="45.5" y="87.9" transform="rotate(-90 45.5 87.9)">1.50</text>
<text x="184.7" y="106.8">R.40 x20 TYP</text>
<text x="6.8" y="113">C</text>
<text x="410.7" y="113">C</text>
<text x="6.9" y="187.2">B</text>
<text x="410.7" y="187.2">B</text>
<text x="108.8" y="201">22.40</text>
<text x="108.8" y="206.8">25.40</text>
<text x="272.2" y="218.6">Dashed lines show relative to 1x1 piece</text>
<text x="316.4" y="233.7">Material: Acrylic (white) 3mm</text>
<text x="6.8" y="261.4">A</text>
<text x="410.7" y="261.4">A</text>
<text x="304.6" y="286.3">1:1</text>
<text x="371.5" y="286.2">1</text>
<text x="382" y="286.2">1</text>
<text x="33.8" y="290.5">6</text>
<text x="103.9" y="290.5">5</text>
<text x="173.9" y="290.5">4</text>
<text x="243.8" y="290.5">3</text>
<text x="313.9" y="290.5">2</text>
<text x="383.9" y="290.5">1</text>
</g>
<g font-size="3.5">
<text x="213.9" y="226.9">DRAWN</text>
<text x="213.9" y="236.4">CHECKED</text>
<text x="213.9" y="245.9">QA</text>
<text x="283.8" y="242.6">TITLE</text>
<text x="213.9" y="255.4">MFG</text>
<text x="213.9" y="265">APPROVED</text>
<text x="285.8" y="271.3">SIZE</text>
<text x="321.9" y="271.3">DWG NO</text>
<text x="400.6" y="271.3">REV</text>
<text x="283.8" y="284">SCALE</text>
<text x="360" y="286.2">SHEET</text>
<text x="376.4" y="286.2">OF</text>
</g>
</svg>
